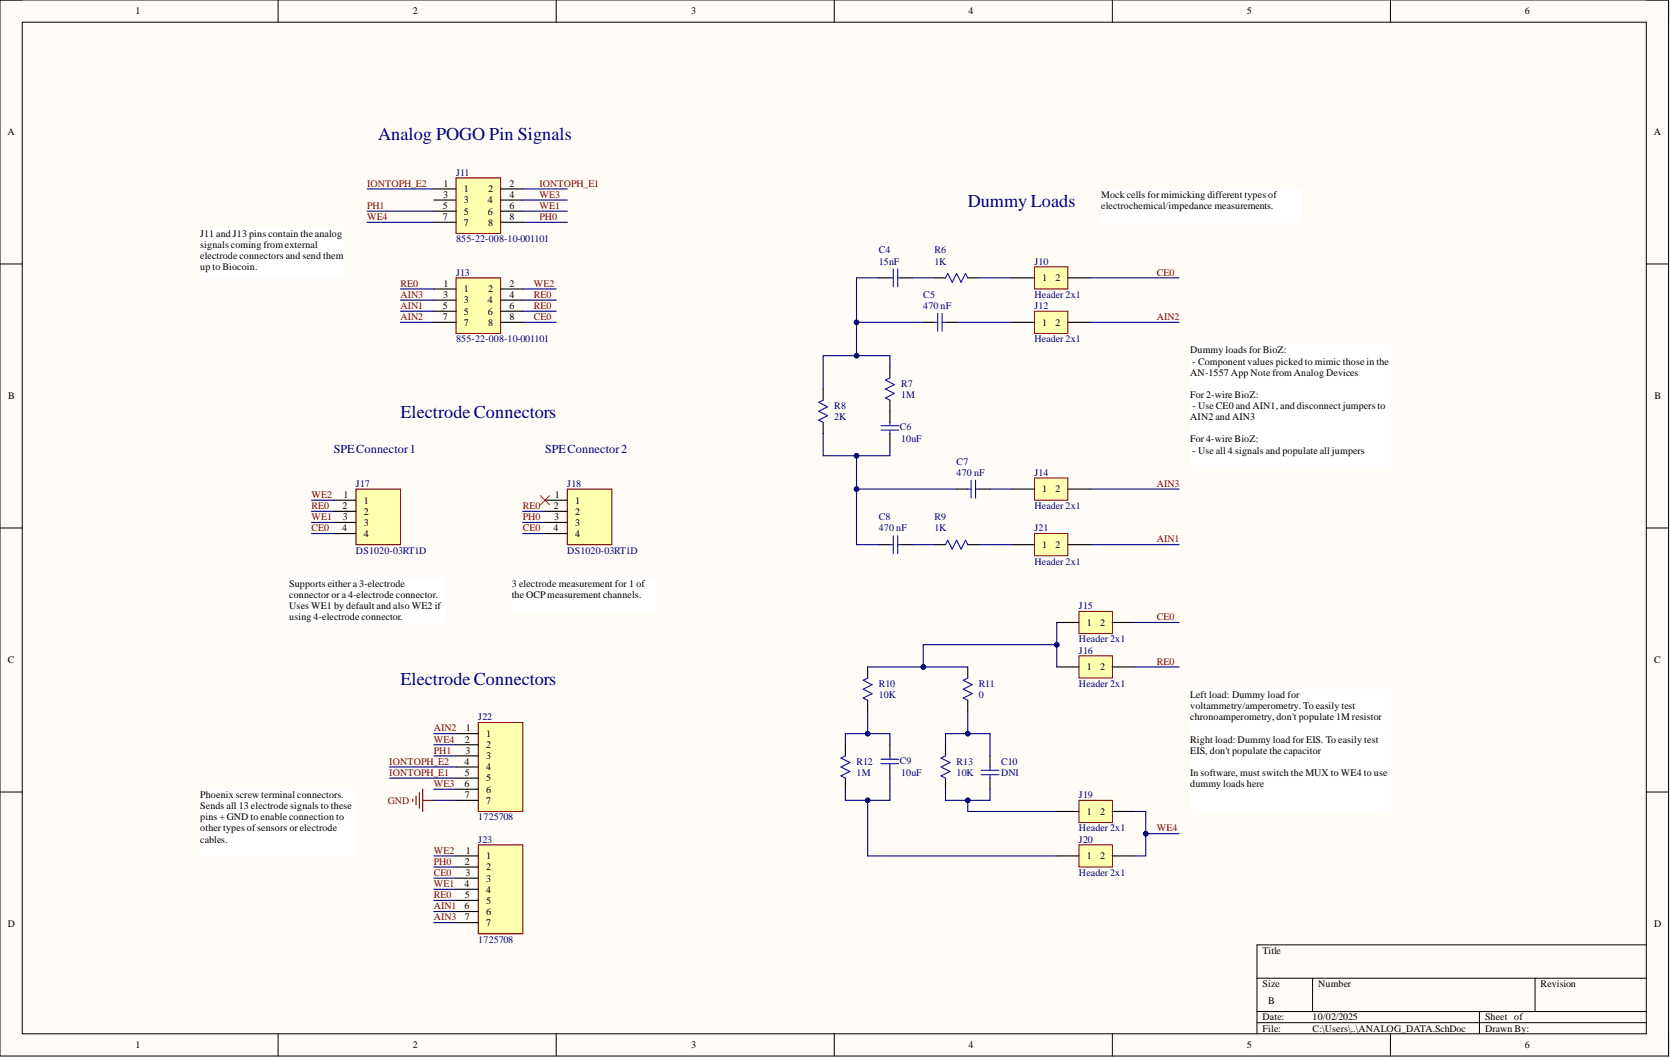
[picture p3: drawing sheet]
<svg xmlns="http://www.w3.org/2000/svg" width="381mm" height="241mm" viewBox="0 0 381 241" stroke-linecap="round" stroke-linejoin="round" font-family="sans-serif">
<path d="M0 0h380.7v240.9h-380.7z" fill-rule="evenodd" fill="#fffcf8"/>
<path d="M0 0h380.7v240.9h-380.7z" fill="none" stroke="#000" stroke-width=".23"/>
<path d="M5.1 5.1h370.5v230.7h-370.5z" fill-rule="evenodd" fill="#fffcf8"/>
<g fill="none" stroke="#000" stroke-width=".23">
<path d="M0 0h5.1M63.4 0v5.1M126.9 0v5.1M190.3 0v5.1M253.8 0v5.1M317.2 0v5.1M375.6 0h5.1v5.1M5.1 5.1h370.5v230.7h-370.5zM0 60.2h5.1M375.6 60.2h5.1M0 120.4h5.1M375.6 120.4h5.1"/>
<path d="M0 180.6h5.1M375.6 180.6h5.1M375.6 215.5h-88.8v20.3M63.4 235.8v5.1M126.9 235.8v5.1M190.3 235.8v5.1M253.8 235.8v5.1M286.8 223.1h88.8M286.8 230.7h88.8M286.8 233.2h88.8M299.5 223.1v7.6M317.2 235.8v5.1"/>
<path d="M337.5 230.7v5.1M350.2 223.1v7.6M380.7 235.8v5.1"/>
</g>
<path d="M81.2 111.5h10.2v12.7h-10.2z" fill-rule="evenodd" fill="#ffffb0"/>
<path d="M81.2 111.5h10.2v12.7h-10.2z" fill="none" stroke="#800000" stroke-width=".25"/>
<path d="M76.1 114.1h5.1M76.1 116.6h5.1M76.1 119.2h5.1M76.1 121.7h5.1" fill="none" stroke="#000" stroke-width=".25"/>
<path d="M129.4 111.5h10.2v12.7h-10.2z" fill-rule="evenodd" fill="#ffffb0"/>
<path d="M129.4 111.5h10.2v12.7h-10.2z" fill="none" stroke="#800000" stroke-width=".25"/>
<path d="M124.4 114.1h5M124.4 116.6h5M124.4 119.2h5M124.4 121.7h5" fill="none" stroke="#000" stroke-width=".25"/>
<path d="M236 60.8h7.6v5.1h-7.6z" fill-rule="evenodd" fill="#ffffb0"/>
<path d="M236 60.8h7.6v5.1h-7.6z" fill="none" stroke="#800000" stroke-width=".23"/>
<path d="M230.9 63.4h5.1M243.6 63.4h5.1" fill="none" stroke="#000" stroke-width=".25"/>
<path d="M236 71h7.6v5.1h-7.6z" fill-rule="evenodd" fill="#ffffb0"/>
<path d="M236 71h7.6v5.1h-7.6z" fill="none" stroke="#800000" stroke-width=".23"/>
<path d="M230.9 73.5h5.1M243.6 73.5h5.1" fill="none" stroke="#000" stroke-width=".25"/>
<path d="M246.2 139.4h7.6v5.1h-7.6z" fill-rule="evenodd" fill="#ffffb0"/>
<path d="M246.2 139.4h7.6v5.1h-7.6z" fill="none" stroke="#800000" stroke-width=".23"/>
<path d="M241.1 142h5.1M253.8 142h5.1" fill="none" stroke="#000" stroke-width=".25"/>
<path d="M246.2 149.6h7.6v5h-7.6z" fill-rule="evenodd" fill="#ffffb0"/>
<path d="M246.2 149.6h7.6v5h-7.6z" fill="none" stroke="#800000" stroke-width=".23"/>
<path d="M241.1 152.1h5.1M253.8 152.1h5.1" fill="none" stroke="#000" stroke-width=".25"/>
<path d="M246.2 182.5h7.6v5.1h-7.6z" fill-rule="evenodd" fill="#ffffb0"/>
<path d="M246.2 182.5h7.6v5.1h-7.6z" fill="none" stroke="#800000" stroke-width=".23"/>
<path d="M241.1 185.1h5.1M253.8 185.1h5.1" fill="none" stroke="#000" stroke-width=".25"/>
<path d="M246.2 192.7h7.6v5h-7.6z" fill-rule="evenodd" fill="#ffffb0"/>
<path d="M246.2 192.7h7.6v5h-7.6z" fill="none" stroke="#800000" stroke-width=".23"/>
<g fill="none" stroke="#000" stroke-width=".25">
<path d="M200.5 63.4h2.5M205.6 63.4h2.5M213.2 63.4h2.5M220.8 63.4h2.5M187.8 88.7v2.6M187.8 96.3v2.6M203 83.7v2.5M203 91.3v5M203 98.9v2.5M213.2 124.2h2.5M220.8 124.2h2.5M197.9 152.1v2.5"/>
<path d="M197.9 159.7v2.6M220.8 152.1v2.5M220.8 159.7v2.6M192.9 169.9v2.5M192.9 177.5v2.5M203 169.9v2.5M203 174.9v2.6M215.7 169.9v2.5M215.7 177.5v2.5M225.9 172.4v2.5M225.9 177.5v2.5M241.1 195.2h5.1"/>
<path d="M253.8 195.2h5.1"/>
</g>
<g fill="none" stroke="#00f" stroke-width=".25">
<path d="M203 63.4h.8M203.8 61.3v4.1M204.8 63.4h.8M204.8 61.3v4.1M215.7 63.4l.5-1 1 2 1-2 1.1 2 1-2 .5 1M187.8 91.3l-1 .5 2 1-2 1 2 1-2 1 1 .5M201 98.1h4.1M201 97.1h4.1M203 86.2l-1 .5 2 1-2 1 2 1-2 1.1 1 .5M203 96.3v.8M203 98.1v.8M215.7 124.2l.5-1 1 2 1-2 1.1 2 1-2 .5 1"/>
<path d="M197.9 154.6l-1 .6 2.1 1-2.1 1 2.1 1-2.1 1 1 .5M220.8 154.6l-1 .6 2 1-2 1 2 1-2 1 1 .5M192.9 172.4l-1 .5 2 1-2 1 2 1-2 1.1 1 .5M201 174.2h4.1M201 173.2h4.1M203 172.4v.8M203 174.2v.7M215.7 172.4l-1 .5 2 1-2 1 2 1-2 1.1 1 .5M223.8 176.7h4.1M223.8 175.7h4.1M225.9 174.9v.8M225.9 176.7v.8"/>
</g>
<path d="M123.3 113.1l2.1 2M125.4 113.1l-2.1 2" fill="none" stroke="#f00" stroke-width=".23"/>
<path d="M271.5 78.6h45.7v27.9h-45.7z" fill-rule="evenodd" fill="#fff"/>
<path d="M271.5 78.6h45.7v27.9h-45.7z" fill="none" stroke="#fff" stroke-width=".23"/>
<path d="M271.5 157.2h45.7v27.9h-45.7z" fill-rule="evenodd" fill="#fff"/>
<path d="M271.5 157.2h45.7v27.9h-45.7z" fill="none" stroke="#fff" stroke-width=".23"/>
<path d="M66 131.8h35.5v10.2h-35.5z" fill-rule="evenodd" fill="#fff"/>
<path d="M66 131.8h35.5v10.2h-35.5z" fill="none" stroke="#fff" stroke-width=".23"/>
<path d="M116.7 131.8h33v7.6h-33z" fill-rule="evenodd" fill="#fff"/>
<path d="M116.7 131.8h33v7.6h-33z" fill="none" stroke="#fff" stroke-width=".23"/>
<path d="M104 40.6h10.2v12.6h-10.2z" fill-rule="evenodd" fill="#ffffb0"/>
<path d="M104 40.6h10.2v12.6h-10.2z" fill="none" stroke="#800000" stroke-width=".25"/>
<path d="M99 43.1h5M99 45.6h5M99 48.2h5M99 50.7h5M114.2 43.1h5.1M114.2 45.6h5.1M114.2 48.2h5.1M114.2 50.7h5.1" fill="none" stroke="#000" stroke-width=".25"/>
<path d="M104 63.4h10.2v12.7h-10.2z" fill-rule="evenodd" fill="#ffffb0"/>
<path d="M104 63.4h10.2v12.7h-10.2z" fill="none" stroke="#800000" stroke-width=".25"/>
<path d="M99 65.9h5M99 68.4h5M99 71h5M99 73.5h5M114.2 65.9h5.1M114.2 68.4h5.1M114.2 71h5.1M114.2 73.5h5.1M218.2 111.5h2.6M223.3 111.5h2.6" fill="none" stroke="#000" stroke-width=".25"/>
<path d="M220.8 111.5h.7M221.5 109.5v4.1M222.6 111.5h.7M222.6 109.5v4.1" fill="none" stroke="#00f" stroke-width=".25"/>
<path d="M236 109h7.6v5.1h-7.6z" fill-rule="evenodd" fill="#ffffb0"/>
<path d="M236 109h7.6v5.1h-7.6z" fill="none" stroke="#800000" stroke-width=".23"/>
<path d="M230.9 111.5h5.1M243.6 111.5h5.1M200.5 124.2h2.5M205.6 124.2h2.5" fill="none" stroke="#000" stroke-width=".25"/>
<path d="M203 124.2h.8M203.8 122.2v4.1M204.8 124.2h.8M204.8 122.2v4.1" fill="none" stroke="#00f" stroke-width=".25"/>
<path d="M236 121.7h7.6v5.1h-7.6z" fill-rule="evenodd" fill="#ffffb0"/>
<path d="M236 121.7h7.6v5.1h-7.6z" fill="none" stroke="#800000" stroke-width=".23"/>
<path d="M210.6 73.5h2.6M215.7 73.5h2.5M230.9 124.2h5.1M243.6 124.2h5.1" fill="none" stroke="#000" stroke-width=".25"/>
<path d="M213.2 73.5h.7M213.9 71.5v4M215 73.5h.7M215 71.5v4" fill="none" stroke="#00f" stroke-width=".25"/>
<path d="M109.1 164.8h10.2v20.3h-10.2z" fill-rule="evenodd" fill="#ffffb0"/>
<path d="M109.1 164.8h10.2v20.3h-10.2z" fill="none" stroke="#800000" stroke-width=".25"/>
<path d="M104 167.3h5.1M104 169.9h5.1M104 172.4h5.1M104 174.9h5.1M104 177.5h5.1M104 180h5.1M104 182.5h5.1" fill="none" stroke="#000" stroke-width=".25"/>
<path d="M109.1 192.7h10.2v20.3h-10.2z" fill-rule="evenodd" fill="#ffffb0"/>
<path d="M109.1 192.7h10.2v20.3h-10.2z" fill="none" stroke="#800000" stroke-width=".25"/>
<path d="M104 195.2h5.1M104 197.7h5.1M104 200.3h5.1M104 202.8h5.1M104 205.4h5.1M104 207.9h5.1M104 210.4h5.1" fill="none" stroke="#000" stroke-width=".25"/>
<path d="M45.7 180h35.5v15.2h-35.5z" fill-rule="evenodd" fill="#fff"/>
<path d="M45.7 180h35.5v15.2h-35.5z" fill="none" stroke="#fff" stroke-width=".23"/>
<path d="M94.2 182.3v.5M94.9 181.5v2.1M95.7 180.8v3.5M96.4 180v5.1M96.4 182.5h2.6" fill="none" stroke="#800000" stroke-width=".25"/>
<path d="M45.7 52h33v11.4h-33z" fill-rule="evenodd" fill="#fff"/>
<path d="M45.7 52h33v11.4h-33z" fill="none" stroke="#fff" stroke-width=".23"/>
<path d="M208.1 63.4h5.1M195.4 81.1h-7.6v7.6" fill="none" stroke="#000080" stroke-width=".25"/>
<circle cx="195.4" cy="81.1" r=".51" fill="#000080"/>
<circle cx="195.4" cy="81.1" r=".51" fill="none" stroke="#000080" stroke-width=".23"/>
<path d="M223.3 63.4h7.6M261.4 190.1h7.6" fill="none" stroke="#000080" stroke-width=".25"/>
<circle cx="261.4" cy="190.1" r=".51" fill="#000080"/>
<circle cx="261.4" cy="190.1" r=".51" fill="none" stroke="#000080" stroke-width=".23"/>
<path d="M241.1 147h-30.5v5.1h-12.7" fill="none" stroke="#000080" stroke-width=".25"/>
<circle cx="241.1" cy="147" r=".51" fill="#000080"/>
<circle cx="241.1" cy="147" r=".51" fill="none" stroke="#000080" stroke-width=".23"/>
<circle cx="210.6" cy="152.1" r=".51" fill="#000080"/>
<circle cx="210.6" cy="152.1" r=".51" fill="none" stroke="#000080" stroke-width=".23"/>
<path d="M210.6 152.1h10.2" fill="none" stroke="#000080" stroke-width=".25"/>
<circle cx="210.6" cy="152.1" r=".51" fill="#000080"/>
<circle cx="210.6" cy="152.1" r=".51" fill="none" stroke="#000080" stroke-width=".23"/>
<path d="M197.9 167.3h5.1v2.6" fill="none" stroke="#000080" stroke-width=".25"/>
<circle cx="197.9" cy="167.3" r=".51" fill="#000080"/>
<circle cx="197.9" cy="167.3" r=".51" fill="none" stroke="#000080" stroke-width=".23"/>
<path d="M220.8 167.3h5.1v5.1" fill="none" stroke="#000080" stroke-width=".25"/>
<circle cx="220.8" cy="167.3" r=".51" fill="#000080"/>
<circle cx="220.8" cy="167.3" r=".51" fill="none" stroke="#000080" stroke-width=".23"/>
<path d="M220.8 182.5v2.6h20.3" fill="none" stroke="#000080" stroke-width=".25"/>
<circle cx="220.8" cy="182.5" r=".51" fill="#000080"/>
<circle cx="220.8" cy="182.5" r=".51" fill="none" stroke="#000080" stroke-width=".23"/>
<path d="M197.9 182.5v12.7h43.2" fill="none" stroke="#000080" stroke-width=".25"/>
<circle cx="197.9" cy="182.5" r=".51" fill="#000080"/>
<circle cx="197.9" cy="182.5" r=".51" fill="none" stroke="#000080" stroke-width=".23"/>
<path d="M197.9 162.3v5h-5v2.6" fill="none" stroke="#000080" stroke-width=".25"/>
<circle cx="197.9" cy="167.3" r=".51" fill="#000080"/>
<circle cx="197.9" cy="167.3" r=".51" fill="none" stroke="#000080" stroke-width=".23"/>
<path d="M220.8 162.3v5h-5.1v2.6" fill="none" stroke="#000080" stroke-width=".25"/>
<circle cx="220.8" cy="167.3" r=".51" fill="#000080"/>
<circle cx="220.8" cy="167.3" r=".51" fill="none" stroke="#000080" stroke-width=".23"/>
<path d="M258.9 152.1h10.1M258.9 142h10.1M258.9 185.1h2.5v10.1h-2.5" fill="none" stroke="#000080" stroke-width=".25"/>
<circle cx="261.4" cy="190.1" r=".51" fill="#000080"/>
<circle cx="261.4" cy="190.1" r=".51" fill="none" stroke="#000080" stroke-width=".23"/>
<path d="M203 177.5v5h-10.1v-2.5" fill="none" stroke="#000080" stroke-width=".25"/>
<circle cx="197.9" cy="182.5" r=".51" fill="#000080"/>
<circle cx="197.9" cy="182.5" r=".51" fill="none" stroke="#000080" stroke-width=".23"/>
<path d="M215.7 180v2.5h10.2v-2.5" fill="none" stroke="#000080" stroke-width=".25"/>
<circle cx="220.8" cy="182.5" r=".51" fill="#000080"/>
<circle cx="220.8" cy="182.5" r=".51" fill="none" stroke="#000080" stroke-width=".23"/>
<path d="M241.1 142v10.1" fill="none" stroke="#000080" stroke-width=".25"/>
<circle cx="241.1" cy="147" r=".51" fill="#000080"/>
<circle cx="241.1" cy="147" r=".51" fill="none" stroke="#000080" stroke-width=".23"/>
<g fill="none" stroke="#000080" stroke-width=".25">
<path d="M83.7 43.1h15.3M83.7 48.2h15.3M83.7 50.7h15.3M119.3 43.1h10.1M119.3 48.2h10.1M119.3 50.7h10.1M119.3 45.6h10.1M91.4 65.9h7.6M91.4 68.4h7.6M91.4 71h7.6M91.4 73.5h7.6M119.3 65.9h7.6"/>
<path d="M119.3 68.4h7.6M119.3 71h7.6M119.3 73.5h7.6M187.8 98.9v5h15.2v-2.5M71.1 114.1h5M71.1 116.6h5M71.1 119.2h5M119.3 116.6h5.1M119.3 119.2h5.1M225.9 111.5h5M248.7 111.5h20.3M71.1 121.7h5"/>
<path d="M119.3 121.7h5.1"/>
</g>
<circle cx="195.4" cy="103.9" r=".51" fill="#000080"/>
<circle cx="195.4" cy="103.9" r=".51" fill="none" stroke="#000080" stroke-width=".23"/>
<path d="M200.5 63.4h-5.1v17.7h7.6v2.6M248.7 63.4h20.3M248.7 73.5h20.3M248.7 124.2h20.3" fill="none" stroke="#000080" stroke-width=".25"/>
<circle cx="195.4" cy="81.1" r=".51" fill="#000080"/>
<circle cx="195.4" cy="81.1" r=".51" fill="none" stroke="#000080" stroke-width=".23"/>
<circle cx="195.4" cy="73.5" r=".51" fill="#000080"/>
<circle cx="195.4" cy="73.5" r=".51" fill="none" stroke="#000080" stroke-width=".23"/>
<path d="M195.4 73.5h15.2" fill="none" stroke="#000080" stroke-width=".25"/>
<circle cx="195.4" cy="73.5" r=".51" fill="#000080"/>
<circle cx="195.4" cy="73.5" r=".51" fill="none" stroke="#000080" stroke-width=".23"/>
<g fill="none" stroke="#000080" stroke-width=".25">
<path d="M218.2 73.5h12.7M218.2 111.5h-22.8v12.7h5.1M208.1 124.2h5.1M223.3 124.2h7.6M88.8 174.9h15.2M88.8 177.5h15.2M99 169.9h5M99 172.4h5M99 167.3h5M99 197.7h5M99 195.2h5M99 180h5"/>
<path d="M99 182.5h5M99 210.4h5M99 207.9h5M99 205.4h5M99 200.3h5M99 202.8h5"/>
</g>
<circle cx="195.4" cy="111.5" r=".51" fill="#000080"/>
<circle cx="195.4" cy="111.5" r=".51" fill="none" stroke="#000080" stroke-width=".23"/>
<path d="M195.4 103.9v7.6" fill="none" stroke="#000080" stroke-width=".25"/>
<circle cx="195.4" cy="103.9" r=".51" fill="#000080"/>
<circle cx="195.4" cy="103.9" r=".51" fill="none" stroke="#000080" stroke-width=".23"/>
<circle cx="195.4" cy="111.5" r=".51" fill="#000080"/>
<circle cx="195.4" cy="111.5" r=".51" fill="none" stroke="#000080" stroke-width=".23"/>
<path d="M251.2 43.1h45.7v7.6h-45.7z" fill-rule="evenodd" fill="#fff"/>
<path d="M251.2 43.1h45.7v7.6h-45.7z" fill="none" stroke="#fff" stroke-width=".23"/>
<g font-size="4.1" fill="#000080">
<text x="86.3" y="32">Analog POGO Pin Signals</text>
<text x="220.8" y="47.2">Dummy Loads</text>
<text x="91.4" y="95.4">ElectrodeConnectors</text>
<text x="91.4" y="156.3">ElectrodeConnectors</text>
</g>
<g font-size="2.8" fill="#000080">
<text x="76.1" y="103.3">SPEConnector1</text>
<text x="124.4" y="103.3">SPEConnector2</text>
</g>
<g font-size="2.3">
<text x="30.9" y="3.3">1</text>
<text x="94.2" y="3.3">2</text>
<text x="157.7" y="3.3">3</text>
<text x="221" y="3.3">4</text>
<text x="284.5" y="3.3">5</text>
<text x="347.8" y="3.3">6</text>
<text x="1.7" y="30.8">A</text>
<text x="377.3" y="30.8">A</text>
<text x="101" y="47.7">5</text>
<text x="101.1" y="45.1">3</text>
<text x="101.2" y="42.6">1</text>
<text x="105.8" y="43.9">1</text>
<text x="105.8" y="46.4">3</text>
<text x="111.3" y="46.4">4</text>
<text x="111.4" y="43.9">2</text>
<text x="116.2" y="42.6">2</text>
<text x="116.2" y="45.1">4</text>
<text x="116.2" y="47.7">6</text>
<text x="251.2" y="45.1">Mock cells for mimicking different types of</text>
<text x="251.2" y="47.7">electrochemical/impedance measurements.</text>
<text x="45.7" y="54">J11 and J13 pins contain the analog</text>
<text x="101" y="50.2">7</text>
<text x="105.8" y="48.9">5</text>
<text x="105.8" y="51.5">7</text>
<text x="111.3" y="48.9">6</text>
<text x="111.4" y="51.5">8</text>
<text x="116.2" y="50.2">8</text>
<text x="45.7" y="56.5">signals coming from external</text>
<text x="45.7" y="59.1">electrode connectors and send them</text>
<text x="45.7" y="61.6">up to Biocoin.</text>
<text x="101.2" y="65.4">1</text>
<text x="116.2" y="65.4">2</text>
<text x="237.8" y="64.1">1</text>
<text x="240.8" y="64.1">2</text>
<text x="101" y="70.5">5</text>
<text x="101.1" y="67.9">3</text>
<text x="105.8" y="66.7">1</text>
<text x="105.8" y="69.2">3</text>
<text x="105.8" y="71.7">5</text>
<text x="111.3" y="69.2">4</text>
<text x="111.3" y="71.7">6</text>
<text x="111.4" y="66.7">2</text>
<text x="116.2" y="67.9">4</text>
<text x="116.2" y="70.5">6</text>
<text x="101" y="73">7</text>
<text x="105.8" y="74.3">7</text>
<text x="111.4" y="74.3">8</text>
<text x="116.2" y="73">8</text>
<text x="237.8" y="74.3">1</text>
<text x="240.8" y="74.3">2</text>
<text x="271.5" y="80.6">Dummy loads for BioZ:</text>
<text x="272.1" y="83.2">- Component values picked to mimic those in the</text>
<text x="271.5" y="85.7">AN-1557 App Note from Analog Devices</text>
<text x="1.9" y="91.1">B</text>
<text x="271.5" y="90.8">For 2-wire BioZ:</text>
<text x="271.5" y="95.8">AIN2 and AIN3</text>
<text x="272.1" y="93.3">- Use CE0 and AIN1, and disconnect jumpers to</text>
<text x="377.5" y="91.1">B</text>
<text x="271.5" y="100.9">For 4-wire BioZ:</text>
<text x="272.1" y="103.4">- Use all 4 signals and populate all jumpers</text>
<text x="78.3" y="113.6">1</text>
<text x="126.6" y="113.6">1</text>
<text x="237.8" y="112.3">1</text>
<text x="240.8" y="112.3">2</text>
<text x="78.2" y="116.1">2</text>
<text x="78.2" y="118.6">3</text>
<text x="83" y="114.8">1</text>
<text x="83" y="117.4">2</text>
<text x="83" y="119.9">3</text>
<text x="126.4" y="116.1">2</text>
<text x="126.5" y="118.6">3</text>
<text x="131.2" y="114.8">1</text>
<text x="131.2" y="117.4">2</text>
<text x="131.2" y="119.9">3</text>
<text x="78.1" y="121.2">4</text>
<text x="83" y="122.4">4</text>
<text x="126.3" y="121.2">4</text>
<text x="131.2" y="122.4">4</text>
<text x="237.8" y="125">1</text>
<text x="240.8" y="125">2</text>
<text x="66" y="133.9">Supports either a 3-electrode</text>
<text x="66" y="136.4">connector or a 4-electrode connector.</text>
<text x="116.7" y="133.9">3 electrode measurement for 1 of</text>
<text x="116.7" y="136.4">t</text>
<text x="117.4" y="136.4">he OCPmeasurement channels.</text>
<text x="66" y="138.9">Uses WE1 by default and also WE2 if</text>
<text x="66" y="141.5">using 4-electrode connector.</text>
<text x="247.9" y="142.7">1</text>
<text x="251" y="142.7">2</text>
<text x="1.8" y="151.3">C</text>
<text x="247.9" y="152.9">1</text>
<text x="251" y="152.9">2</text>
<text x="377.4" y="151.3">C</text>
<text x="271.5" y="159.2">Left load: Dummy load for</text>
<text x="271.5" y="161.7">voltammetry/amperometry. To easily test</text>
<text x="106.2" y="166.8">1</text>
<text x="271.5" y="164.3">chronoamperometry, don't populate 1M resistor</text>
<text x="106.1" y="169.4">2</text>
<text x="106.2" y="171.9">3</text>
<text x="110.9" y="168.1">1</text>
<text x="110.9" y="170.6">2</text>
<text x="110.9" y="173.2">3</text>
<text x="271.5" y="169.4">Right load: Dummy load for EIS. To easily test</text>
<text x="271.5" y="171.9">EIS, don't populate the capacitor</text>
<text x="106" y="174.4">4</text>
<text x="106" y="179.5">6</text>
<text x="106.1" y="177">5</text>
<text x="110.9" y="175.7">4</text>
<text x="110.9" y="178.2">5</text>
<text x="271.5" y="177">In software, must switch the MUX to WE4 to use</text>
<text x="271.5" y="179.5">dummy loads here</text>
<text x="45.7" y="182">Phoenix screw terminal connectors.</text>
<text x="45.7" y="184.6">Sends all 13 electrode signals to these</text>
<text x="106.1" y="182">7</text>
<text x="110.9" y="180.8">6</text>
<text x="110.9" y="183.3">7</text>
<text x="247.9" y="185.8">1</text>
<text x="251" y="185.8">2</text>
<text x="45.7" y="187.1">pins + GND to enable connection to</text>
<text x="45.7" y="189.6">other types ofsensors or electrode</text>
<text x="45.7" y="192.2">cables.</text>
<text x="106.1" y="197.2">2</text>
<text x="106.2" y="194.7">1</text>
<text x="110.9" y="196">1</text>
<text x="247.9" y="196">1</text>
<text x="251" y="196">2</text>
<text x="106" y="202.3">4</text>
<text x="106.2" y="199.8">3</text>
<text x="110.9" y="198.5">2</text>
<text x="110.9" y="201">3</text>
<text x="110.9" y="203.6">4</text>
<text x="106" y="207.4">6</text>
<text x="106.1" y="204.8">5</text>
<text x="106.1" y="209.9">7</text>
<text x="110.9" y="206.1">5</text>
<text x="110.9" y="208.7">6</text>
<text x="1.8" y="211.5">D</text>
<text x="110.9" y="211.2">7</text>
<text x="377.4" y="211.5">D</text>
<text x="288" y="217.5">Title</text>
<text x="288" y="225.1">Size</text>
<text x="300.7" y="225.1">Number</text>
<text x="351.5" y="225.1">Revision</text>
<text x="288" y="232.7">Date:</text>
<text x="289.3" y="228.9">B</text>
<text x="299.5" y="232.7">10/02/2025</text>
<text x="338.8" y="232.7">Sheet of</text>
<text x="30.9" y="239.1">1</text>
<text x="94.2" y="239.1">2</text>
<text x="157.7" y="239.1">3</text>
<text x="221" y="239.1">4</text>
<text x="284.5" y="239.1">5</text>
<text x="288" y="235.3">File:</text>
<text x="299.5" y="235.3">C:\Users\..\ANALOG_DATA.SchDoc</text>
<text x="338.8" y="235.3">Drawn By:</text>
<text x="347.8" y="239.1">6</text>
</g>
<g font-size="2.3" fill="#000080">
<text x="104" y="40">J11</text>
<text x="104" y="55.3">855-22-008-10-001101</text>
<text x="200.5" y="57.8">C4</text>
<text x="213.2" y="57.8">R6</text>
<text x="104" y="62.9">J13</text>
<text x="200.5" y="60.3">15nF</text>
<text x="213.2" y="60.3">1K</text>
<text x="236" y="60.3">J10</text>
<text x="210.6" y="70.5">470 nF</text>
<text x="210.6" y="67.9">C5</text>
<text x="236" y="67.9">Header 2x1</text>
<text x="236" y="70.5">J12</text>
<text x="104" y="78.1">855-22-008-10-001101</text>
<text x="236" y="78.1">Header 2x1</text>
<text x="205.6" y="88.2">R7</text>
<text x="190.3" y="95.8">2K</text>
<text x="190.3" y="93.3">R8</text>
<text x="205.6" y="90.8">1M</text>
<text x="205.3" y="98.1">C6</text>
<text x="205.6" y="100.9">10uF</text>
<text x="218.2" y="106">C7</text>
<text x="81.2" y="111">J17</text>
<text x="129.4" y="111">J18</text>
<text x="218.2" y="108.5">470 nF</text>
<text x="236" y="108.5">J14</text>
<text x="200.5" y="118.6">C8</text>
<text x="213.2" y="118.6">R9</text>
<text x="236" y="116.1">Header 2x1</text>
<text x="200.5" y="121.2">470 nF</text>
<text x="213.2" y="121.2">1K</text>
<text x="236" y="121.2">J21</text>
<text x="81.2" y="126.3">DS1020-03RT1D</text>
<text x="129.4" y="126.3">DS1020-03RT1D</text>
<text x="236" y="128.8">Header 2x1</text>
<text x="246.2" y="138.9">J15</text>
<text x="246.2" y="146.5">Header 2x1</text>
<text x="246.2" y="149.1">J16</text>
<text x="200.5" y="159.2">10K</text>
<text x="200.5" y="156.7">R10</text>
<text x="223.3" y="159.2">0</text>
<text x="223.3" y="156.7">R11</text>
<text x="246.2" y="156.7">Header 2x1</text>
<text x="109.1" y="164.3">J22</text>
<text x="195.4" y="177">1M</text>
<text x="195.4" y="174.4">R12</text>
<text x="205.3" y="174.2">C9</text>
<text x="205.6" y="177">10uF</text>
<text x="218.2" y="177">10K</text>
<text x="218.2" y="174.4">R13</text>
<text x="228.4" y="177">DNI</text>
<text x="228.4" y="174.4">C10</text>
<text x="246.2" y="182">J19</text>
<text x="109.1" y="187.1">1725708</text>
<text x="246.2" y="189.6">Header 2x1</text>
<text x="109.1" y="192.2">J23</text>
<text x="246.2" y="192.2">J20</text>
<text x="246.2" y="199.8">Header 2x1</text>
<text x="109.1" y="215">1725708</text>
</g>
<g font-size="2.3" fill="#800000">
<text x="83.7" y="42.6">IONTOPH_E2</text>
<text x="83.7" y="47.7">PH1</text>
<text x="123.1" y="42.6">IONTOPH_E1</text>
<text x="123.1" y="47.7">WE1</text>
<text x="123.1" y="45.1">WE3</text>
<text x="83.7" y="50.2">WE4</text>
<text x="123.1" y="50.2">PH0</text>
<text x="91.4" y="65.4">RE0</text>
<text x="121.8" y="65.4">WE2</text>
<text x="263.9" y="62.9">CE0</text>
<text x="91.4" y="70.5">AIN1</text>
<text x="91.4" y="67.9">AIN3</text>
<text x="121.8" y="67.9">RE0</text>
<text x="121.8" y="70.5">RE0</text>
<text x="91.4" y="73">AIN2</text>
<text x="121.8" y="73">CE0</text>
<text x="263.9" y="73">AIN2</text>
<text x="71.1" y="113.6">WE2</text>
<text x="263.9" y="111">AIN3</text>
<text x="71.1" y="116.1">RE0</text>
<text x="71.1" y="118.6">WE1</text>
<text x="119.3" y="116.1">RE0</text>
<text x="119.3" y="118.6">PH0</text>
<text x="71.1" y="121.2">CE0</text>
<text x="119.3" y="121.2">CE0</text>
<text x="263.9" y="123.7">AIN1</text>
<text x="263.9" y="141.5">CE0</text>
<text x="263.9" y="151.6">RE0</text>
<text x="99" y="166.8">AIN2</text>
<text x="99" y="169.4">WE4</text>
<text x="99" y="171.9">PH1</text>
<text x="88.8" y="174.4">IONTOPH_E2</text>
<text x="88.8" y="177">IONTOPH_E1</text>
<text x="99" y="179.5">WE3</text>
<text x="88.5" y="183.3">GND</text>
<text x="263.9" y="189.6">WE4</text>
<text x="99" y="197.2">PH0</text>
<text x="99" y="194.7">WE2</text>
<text x="99" y="199.8">CE0</text>
<text x="99" y="202.3">WE1</text>
<text x="99" y="204.8">RE0</text>
<text x="99" y="207.4">AIN1</text>
<text x="99" y="209.9">AIN3</text>
</g>
</svg>
